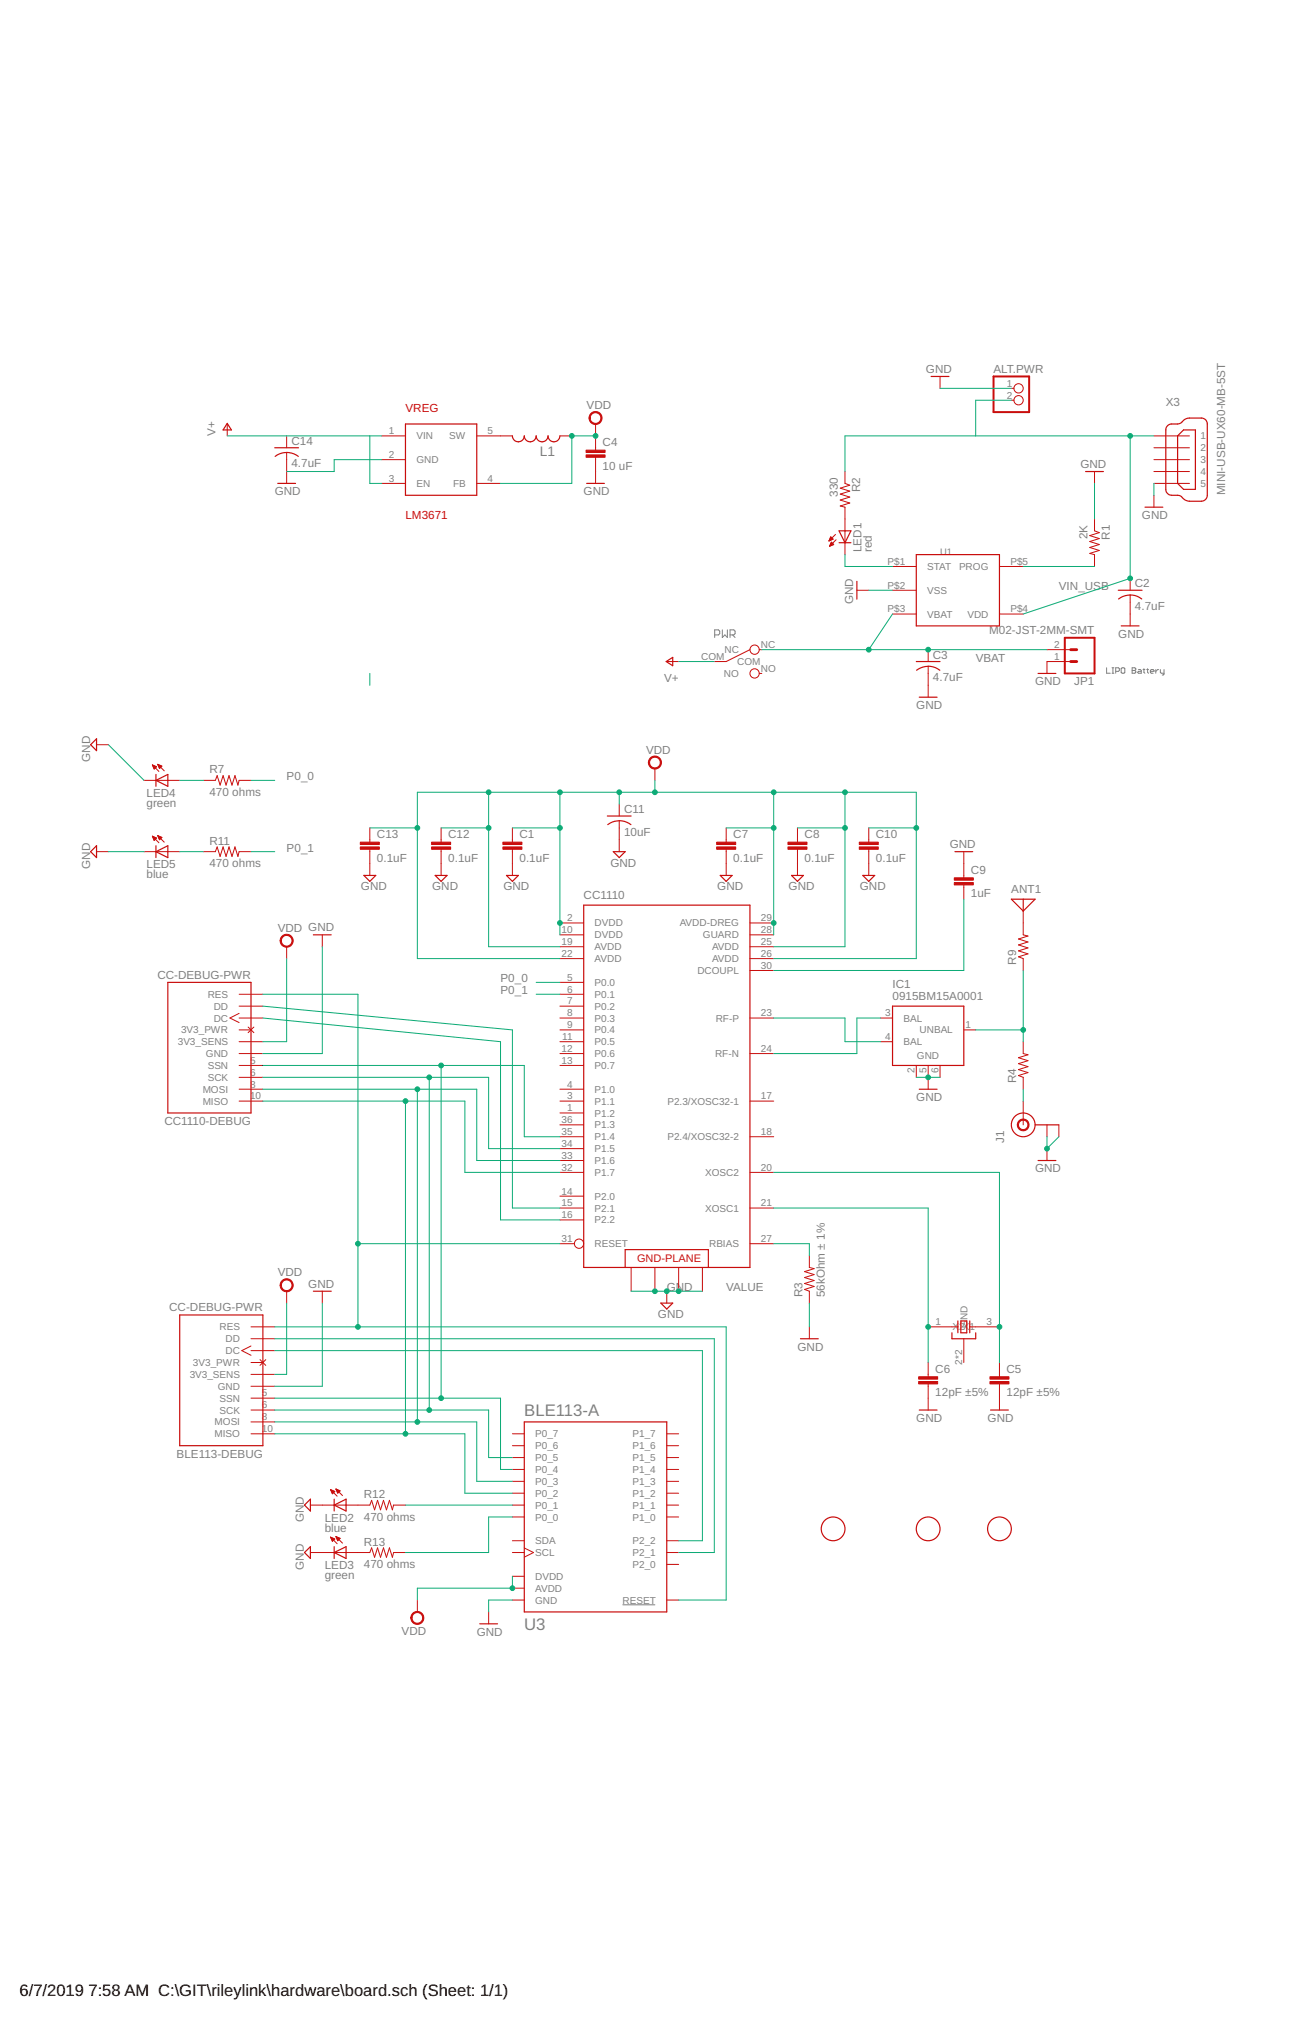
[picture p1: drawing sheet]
<svg xmlns="http://www.w3.org/2000/svg" width="279mm" height="432mm" viewBox="0 0 279 432" stroke-linecap="round" stroke-linejoin="round" font-family="sans-serif">
<g fill="none" stroke="#808080" stroke-width=".21">
<path d="M152.8 135.7h.8l.3-.3v-.5l-.3-.3h-.8v1.7M154.4 134.6v1.7l.6-.6 .5 .6v-1.7M156.1 135.7h.8l.2-.3v-.5l-.2-.3h-.8v1.7M156.6 135.7l.5 .6M236.6 142.7v1.2h.7M237.7 143.9h.4M237.7 142.7h.4M237.9 142.7v1.2M238.5 143.5h.6l.2-.2v-.4l-.2-.2h-.6v1.2M239.7 142.9l.2-.2h.4l.2 .2v.8l-.2 .2h-.4l-.2-.2zM242 142.7h.6l.2 .2-.2 .4 .2 .4-.2 .2h-.6zM242 143.3h.6"/>
<path d="M243.4 143.1h.4l.2 .2v.6h-.6l-.2-.2 .2-.2h.6M244.3 143.1h.5M244.5 142.9v.8l.3 .2M245.1 143.1h.4M245.3 142.9v.8l.2 .2M245.9 143.5h.8l-.2-.4h-.4l-.2 .2v.4l.2 .2h.4M247.1 143.1v.8M247.7 143.1l-.6 .4M248.1 143.1v.6l.1 .2h.6M248.8 143.1v1l-.3 .2M133.1 343h6.9"/>
</g>
<g fill="none" stroke="#c90d0c" stroke-width=".25">
<path d="M48.6 90.5l.9 1.4h-1.8zM58.7 95.7h5.1M58.8 97.6a4 4 0 0 1 5 0M86.7 90.6h15.2v15.3h-15.2zM109.5 93.2a1.27 1.27 0 0 0 1.3 1.2 1.27 1.27 0 0 0 1.3-1.2 1.27 1.27 0 0 0 1.2 1.2 1.27 1.27 0 0 0 1.3-1.2 1.27 1.27 0 0 0 1.3 1.2 1.27 1.27 0 0 0 1.3-1.2 1.27 1.27 0 0 0 1.2 1.2 1.27 1.27 0 0 0 1.3-1.2M199.1 80.5h3.8M249.5 91.1l.2-.2a2.38 2.38 0 0 1 2-.3l.9-.3 .7-.7 1-.2h2.8l.7 .4 .3 .8v15.6l-.5 .6-.8 .3h-2.9l-.6-.3-.7-.6a2.49 2.49 0 0 0-2.1-.3l-.8-.3-.4-.4-.1-.6v-12.7zM253 91.9h2.5v12.7h-2.5l-1.3-1.3v-10.1zM59.4 103.3h3.8M125.4 103.3h3.8M179.4 113.5h2.5l-1.3 2.5zM179.4 116h2.5"/>
<path d="M195.9 118.6h17.8v15.2h-17.8zM232.1 100.8h3.8M244.8 108.4h3.8M183.2 124.3v3.8M239.1 126.2h5M239.1 128a4 4 0 0 1 5 0M239.7 133.8h3.8M20.6 157.9v2.6l-1.2-1.3zM142.4 141.4l1.4-.9v1.8zM195.9 141.4h5.1M195.9 143.3a4 4 0 0 1 5 0M196.5 149h3.8"/>
<path d="M221.9 144h3.8M33.3 166.8l2.6-1.3v2.6zM33.3 165.5v2.6M129.8 174.4h5.1M129.9 176.3a4 4 0 0 1 5 0M20.6 180.8v2.5l-1.2-1.2zM33.3 182.1l2.6-1.3v2.5zM33.3 180.8v2.5M67 199.8h3.8M77.8 187.1h2.5l-1.2 1.3zM93 187.1h2.6l-1.3 1.3zM108.3 187.1h2.5l-1.3 1.3z"/>
<path d="M124.8 193.5h35.5v77.4h-35.5zM131.1 182.1h2.5l-1.2 1.2zM154 187.1h2.5l-1.3 1.3zM169.2 187.1h2.5l-1.2 1.3zM184.4 187.1h2.6l-1.3 1.3zM204.1 182.1h3.8M216.2 192.2h5.1l-2.6 2.6zM218.7 192.2v2.6M35.9 210h17.8v27.9h-17.8zM190.8 215.1h15.2v12.7h-15.2zM196.5 232.8h3.8M221.3 240.5h5.1"/>
<path d="M221.9 248.1h3.8M67 276h3.8M133.6 270.9v-3.8h17.8v3.8M141.3 278.6h2.5l-1.3 1.2zM38.4 281.1h17.8v27.9h-17.8zM171.1 286.2h3.8M203.5 284.9v1.3h5.1v-1.3M204.8 282.4v2.5M205.4 282.4h1.3v2.5h-1.3zM207.3 282.4v2.5M112.1 304h30.4v40.6h-30.4zM196.5 301.4h3.8"/>
<path d="M211.8 301.4h3.8M65.1 331.9l1.3-1.3v2.5zM66.4 320.5v2.5l-1.3-1.3zM71.4 321.7l2.6-1.2v2.5zM71.4 320.5v2.5M71.4 330.6v2.5M71.4 331.9l2.6-1.3v2.5zM102.6 347.1h3.8"/>
<circle cx="218.7" cy="240.5" r="2.54"/>
<circle cx="178.1" cy="326.8" r="2.54"/>
<circle cx="198.4" cy="326.8" r="2.54"/>
<circle cx="213.7" cy="326.8" r="2.54"/>
</g>
<g fill="none" stroke="#c90d0c" stroke-width=".21">
<path d="M48.6 90.6v2.6M61.3 93.2v2.5M61.3 96.7v6.6M81.6 93.2h5.1M81.6 98.3h5.1M101.9 93.2h7.6M119.7 93.2h2.5M127.3 90.6v5.6M127.3 97.7v5.6M201 80.5v2.5M216.2 83h.5M216.2 85.6h.5"/>
<path d="M246.7 93.2h7.6M246.7 95.7h7.6M246.7 98.3h7.6M81.6 103.3h5.1M101.9 103.3h5.1M177.2 115.6h.1M177.3 115.5h.3M177.3 115.3h.6M177.4 116.7h.2M177.4 115.2h.7M177.4 115.1h.5M177.4 116.5h.5"/>
<path d="M177.5 115h.3M177.5 116.4h.7M177.5 114.9h.2M177.5 116.3h.6M177.6 114.7l.5 .6-.9 .3zM177.6 116.2h.4M177.7 116.1h.2M177.7 116h.1M177.7 115.9l.5 .5-.9 .4zM178.6 114.2l-1.4 1.4M178.7 115.4l-1.4 1.4M180.6 100.8v2.5l1.1 .4-2.1 .7 2.1 .6-2.1 .6 2.1 .7-2.1 .6 2.1 .6-2.1 .7 1 .2v10.2"/>
<path d="M234 100.8v2.5M234 110.9v2.6l1 .4-2 .6 2 .6-2 .7 2 .6-2 .6 2 .7-2 .6 1 .3v2.5M246.7 100.8h7.6M246.7 103.3h7.6M246.7 105.9v2.5M160.3 138.9l-5.1 2.5h-2.5M162.3 138.9h.6M183.2 126.2h2.5M190.8 121.1h5.1M190.8 126.2h5.1M190.8 131.3h5.1M198.4 138.9v2.5"/>
<path d="M213.7 121.1h5M213.7 131.3h5M223.8 138.9h5.1M241.6 123.6v2.6M241.6 127.2v6.6M20.6 159.2h2.6M142.5 141.4h2.6M162.3 144h.6M198.4 142.4v6.6M228.9 141.4h-5.1v2.6M30.8 166.8h7.6M32.6 163.5l1.4 1.4"/>
<path d="M32.6 163.5l.9 .4-.5 .5zM32.6 178.8l1.4 1.3M32.6 178.8l.9 .3M32.6 178.8l.4 .8M32.6 178.8h.1M32.6 163.6h.2M32.7 163.7h.4M32.7 178.9h.3M32.7 179h.6M32.7 163.8h.6M32.7 179.2h.7M32.8 164h.6"/>
<path d="M32.8 179.3h.5M32.8 164.1h.5M32.9 179.4h.3M32.9 164.2h.3M32.9 179.5h.2M32.9 164.3h.1M33 179.6v.1M33.5 179.1l-.5 .5M33.7 163.4l1.4 1.4M33.7 163.4l.9 .4-.5 .5zM33.7 178.6l1.4 1.4M33.7 178.6l.9 .4-.5 .5z"/>
<path d="M33.7 178.7h.1M33.8 163.5h.1M33.8 163.6h.4M33.8 178.8h.3M33.8 178.9h.6M33.9 163.7h.6M33.9 163.8h.6M33.9 179h.7M34 179.2h.5M34 164h.4M34 179.3h.3M34 164.1h.3"/>
<path d="M34.1 179.4h.1M34.1 164.2h.1M43.5 166.8h2.5l.4-1 .7 2 .6-2 .6 2 .7-2 .6 2 .6-2 .7 2 .2-1h2.6M79.1 177v3M94.3 177v3M109.5 177v3M132.4 171.9v2.5M132.4 175.5v6.6M140 164.3v2.5M155.2 177v3M170.5 177v3M185.7 177v3"/>
<path d="M20.6 182.1h2.6M30.8 182.1h7.6M43.5 182.1h2.5l.4-1.1 .7 2.1 .6-2.1 .6 2.1 .7-2.1 .6 2.1 .6-2.1 .7 2.1 .2-1h2.6M68.9 199.8v2.6M79.1 181.5v5.6M94.3 181.5v5.6M109.5 181.5v5.6M119.7 197.3h5.1M119.7 199.8h5.1M155.2 181.5v5.6M160.3 197.3h5.1M160.3 199.8h5.1"/>
<path d="M170.5 181.5v5.6M185.7 181.5v5.6M206 182.1v5.5M206 189.2v3M218.7 194.8v5l1.1 .3-2.1 .6 2.1 .7-2.1 .6 2.1 .6-2.1 .7 2.1 .6-2.1 .6 1 .4v2.6M51.1 212.5h5.1M51.1 215.1h5.1M51.1 217.6h5.1M51.1 216.6l-2 1 2 1M53 219.5l1.3 1.2M54.3 219.5l-1.3 1.2M61.3 202.4v2.5"/>
<path d="M119.7 202.4h5.1M119.7 204.9h5.1M119.7 210h5.1M119.7 212.5h5.1M119.7 215.1h5.1M119.7 217.6h5.1M160.3 202.4h5.1M160.3 204.9h5.1M160.3 207.5h5.1M160.3 217.6h5.1M188.3 217.6h2.5M51.1 220.2h2.6"/>
<path d="M51.1 222.7h5.1M51.1 225.2h5.1M51.1 227.8h5.1M51.1 232.8h5.1M51.1 235.4h5.1M51.1 230.3h5.1M119.7 220.2h5.1M119.7 222.7h5.1M119.7 225.2h5.1M119.7 227.8h5.1M119.7 232.8h5.1M119.7 235.4h5.1"/>
<path d="M119.7 237.9h5.1M160.3 225.2h5.1M160.3 235.4h5.1M188.3 222.7h2.5M195.9 227.8v2.5M198.4 227.8v5M201 227.8v2.5M206 220.2h2.6M218.7 222.7v2.5l1.1 .3-2.1 .6 2.1 .6-2.1 .7 2.1 .6-2.1 .6 2.1 .7-2.1 .6 1 .4v2.5M218.7 235.4v5.1M119.7 240.5h5.1M119.7 243h5.1"/>
<path d="M119.7 245.5h5.1M119.7 248.1h5.1M119.7 250.6h5.1M119.7 255.7h5.1M119.7 258.2h5.1M160.3 243h5.1M160.3 250.6h5.1M160.3 258.2h5.1M223.8 240.5v2.5M223.8 245.5v2.6M226.4 240.5v2.5M61.3 276v2.6"/>
<path d="M68.9 276v2.6M119.7 260.8h5.1M119.7 265.9h3.1M134.9 270.9v5.1M140 270.9v5.1M142.5 276v2.6M145.1 270.9v5.1M150.2 270.9v5.1M160.3 265.9h5.1M173 268.4v2.5l1 .3-2 .6 2 .7-2 .6 2 .6-2 .7 2 .6-2 .6 1 .4v2.6M53.7 283.6h5M53.7 296.3h5"/>
<path d="M53.7 293.8h5M53.7 287.7l-2 1 2 1M53.7 288.7h5M53.7 286.2h5M53.7 291.3h2.5M53.7 298.9h5M55.6 290.6l1.2 1.3M56.8 290.6l-1.2 1.3M173 283.6v2.6M198.4 283.6h6.4M198.4 291.3v3M198.4 295.8v5.6"/>
<path d="M206 286.2v5.1M207.3 283.6h6.4M213.7 291.3v3M213.7 295.8v5.6M53.7 306.5h5M53.7 301.4h5M53.7 304h5M70.7 318.4l1.4 1.4M70.7 318.4l.9 .4-.5 .5zM70.7 318.5h.1M70.7 318.6h.4M70.8 318.7h.6"/>
<path d="M70.8 318.8h.7M70.9 319h.5M71 319.1h.3M71 319.2h.2M71.8 318.3l1.4 1.4M71.8 318.3l.9 .4M71.8 318.3l.4 .9 .5-.5M71.8 318.3h.1M71.9 318.5h.3M71.9 318.6h.6M72 318.7h.7M72.1 318.8h.5"/>
<path d="M72.1 319h.3M72.2 319.1h.1M109.5 306.5h2.6M109.5 309h2.6M109.5 311.6h2.6M109.5 314.1h2.6M109.5 316.7h2.6M109.5 319.2h2.6M142.5 306.5h2.6M142.5 309h2.6M142.5 311.6h2.6M142.5 314.1h2.6"/>
<path d="M142.5 316.7h2.6M142.5 319.2h2.6M66.4 331.9h12.7l.3-1 .7 2 .6-2 .6 2 .7-2 .6 2 .6-2 .7 2 .2-1h2.6M66.4 321.7h12.7l.3-1 .7 2 .6-2 .6 2 .7-2 .6 2 .6-2 .7 2 .2-1h2.6M70.7 328.6l1.4 1.4M70.7 328.6h.1M70.7 328.6l.9 .4M70.7 328.6l.4 .9 .5-.5M70.7 328.7h.3M70.8 328.8h.5M70.8 329h.8M70.9 329.1h.5"/>
<path d="M71 329.2h.3M71 329.3h.2M71.1 329.4h.1M71.8 328.5l1.4 1.4M71.8 328.5l.9 .3M71.8 328.5l.4 .9 .5-.6M71.8 328.5h.1M71.9 328.6h.3M71.9 328.7h.6M72 328.8h.7M72 329h.6M72.1 329.1h.4"/>
<path d="M72.1 329.2h.2M72.2 329.3h.1M109.5 339.5h2.6M109.5 329.4h2.6M109.5 331.9h2.6M109.5 321.7h2.6M109.5 324.3h2.6M109.5 337h2.6M112.1 330.9l1.9 1-1.9 1M142.5 329.4h2.6M142.5 331.9h2.6M142.5 334.4h2.6"/>
<path d="M142.5 321.7h2.6M142.5 324.3h2.6M89.2 342v2.6M104.5 344.6v2.5M109.5 342h2.6M142.5 342h2.6"/>
<circle cx="217.7" cy="83" r=".99"/>
<circle cx="217.7" cy="85.6" r=".99"/>
<circle cx="161.3" cy="138.9" r=".99"/>
<circle cx="161.3" cy="144" r=".99"/>
<circle cx="123.8" cy="265.9" r=".99"/>
</g>
<g fill="#c90d0c" stroke="#c90d0c" stroke-width=".21">
<path d="M107.5 181h4.1v.5h-4.1z"/>
<path d="M107.5 180h4.1v.5h-4.1z"/>
<path d="M125.3 97.2h4v.5h-4z"/>
<path d="M125.3 96.2h4v.5h-4z"/>
<path d="M211.6 295.3h4.1v.5h-4.1z"/>
<path d="M211.6 294.3h4.1v.5h-4.1z"/>
<path d="M196.4 295.3h4v.5h-4z"/>
<path d="M196.4 294.3h4v.5h-4z"/>
<path d="M204 188.7h4.1v.5h-4.1z"/>
<path d="M204 187.6h4.1v.6h-4.1z"/>
<path d="M153.2 181h4.1v.5h-4.1z"/>
<path d="M153.2 180h4.1v.5h-4.1z"/>
<path d="M92.3 181h4v.5h-4z"/>
<path d="M92.3 180h4v.5h-4z"/>
<path d="M168.4 181h4.1v.5h-4.1z"/>
<path d="M168.4 180h4.1v.5h-4.1z"/>
<path d="M183.7 181h4v.5h-4z"/>
<path d="M183.7 180h4v.5h-4z"/>
<path d="M77 181h4.1v.5h-4.1z"/>
<path d="M77 180h4.1v.5h-4.1z"/>
</g>
<g fill="#c90d0c" stroke="#c90d0c" stroke-width=".21">
<path d="M139 162.1a1.4 1.4 0 0 1 2.2 .2 1.4 1.4 0 0 1-.8 2.1 1.4 1.4 0 0 1-1.8-1.4h.3a1.15 1.15 0 0 1 1.6-1.1 1.15 1.15 0 0 1 .3 1.9 1.15 1.15 0 0 1-1.9-.5v-.3h-.3z" fill-rule="evenodd"/>
<path d="M126.3 88.4a1.4 1.4 0 0 1 2.2 .2 1.4 1.4 0 0 1-.8 2.1 1.4 1.4 0 0 1-1.8-1.3h.3a1.14 1.14 0 0 1 1.6-1 1.14 1.14 0 0 1 .2 1.9 1.14 1.14 0 0 1-1.8-.7v-.2h-.3z" fill-rule="evenodd"/>
<path d="M217.8 239.6a1.26 1.26 0 0 1 2 .3 1.26 1.26 0 0 1-.8 1.8 1.26 1.26 0 0 1-1.5-1.2h.2a1.01 1.01 0 0 1 1.4-1 1.01 1.01 0 0 1 .3 1.7 1.01 1.01 0 0 1-1.6-.5l-.1-.2h-.2z" fill-rule="evenodd"/>
<path d="M60.3 273.8a1.39 1.39 0 0 1 2.2 .2 1.39 1.39 0 0 1-.9 2.1 1.39 1.39 0 0 1-1.7-1.4h.2a1.15 1.15 0 0 1 1.6-1 1.15 1.15 0 0 1 .3 1.9 1.15 1.15 0 0 1-1.8-.6l-.1-.3h-.2z" fill-rule="evenodd"/>
<path d="M60.3 200.2a1.39 1.39 0 0 1 2.2 .2 1.39 1.39 0 0 1-.9 2 1.39 1.39 0 0 1-1.7-1.3h.2a1.15 1.15 0 0 1 1.6-1.1 1.15 1.15 0 0 1 .3 1.9 1.15 1.15 0 0 1-1.8-.5l-.1-.3h-.2z" fill-rule="evenodd"/>
<path d="M88.2 344.9a1.4 1.4 0 0 1 2.2 .2 1.4 1.4 0 0 1-.8 2.1 1.4 1.4 0 0 1-1.8-1.4h.3a1.14 1.14 0 0 1 1.6-1 1.14 1.14 0 0 1 .2 1.9 1.14 1.14 0 0 1-1.8-.6v-.3h-.3z" fill-rule="evenodd"/>
</g>
<path d="M212.4 80.5h7.6v7.6h-7.6zM227.6 136.3h6.4v7.7h-6.4z" fill="none" stroke="#c90d0c" stroke-width=".42"/>
<path d="M228.9 138.9h1.3M228.9 141.4h1.3" fill="none" stroke="#c90d0c" stroke-width=".61"/>
<g fill="none" stroke="#0dab76" stroke-width=".21">
<path d="M48.6 93.2h33M79.1 93.2v10.1h2.5M81.6 98.3h-10.2v2.5h-10.1M127.3 93.2h-5.1v10.1h-15.2M201 83h15.2M216.2 85.6h-7.6v7.6M241.6 93.2v30.4l-22.9 7.7M246.7 93.2h-66.1v7.6M180.6 118.6v2.5h10.2M234 103.3v7.6M246.7 103.3v2.6M162.9 138.9h60.9"/>
<path d="M185.7 126.2h5.1M190.8 131.3l-5.1 7.6M218.7 121.1h15.3M23.2 159.2l7.6 7.6M79.1 144v2.5M145.1 141.4h7.6M38.4 166.8h5.1M53.7 166.8h5M79.1 177h10.1M94.3 177h10.2M104.5 169.4v33h15.2M109.5 177h10.2"/>
<path d="M119.7 169.4v30.4M132.4 169.4v2.5M140 166.8v2.6M155.2 177h10.2M165.4 169.4v30.4M170.5 177h10.1M180.6 169.4v33h-15.2M185.7 177h10.2M23.2 182.1h7.6M38.4 182.1h5.1M53.7 182.1h5M206 192.2v15.3h-40.6"/>
<path d="M56.2 215.1l53.3 5.1v38h10.2M56.2 212.5h20.3v71.1M56.2 217.6l50.8 5.1v38.1h12.7M61.3 204.9v17.8h-5.1M68.9 202.4v22.8h-12.7M114.6 212.5h5.1M114.6 210h5.1M119.7 204.9h-30.5v-35.5h106.7v35.5h-30.5M165.4 217.6h15.2v5.1h7.7M188.3 217.6h-5.1v7.6h-17.8M218.7 207.5v15.2M56.2 230.3h48.3v15.2h15.2"/>
<path d="M56.2 235.4h43.2v15.2h20.3M56.2 227.8h55.9v15.2h7.6M56.2 232.8h45.7v15.3h17.8M86.7 235.4v71.1M89.2 232.8v71.2M91.8 230.3v71.1M94.3 227.8v71.1M195.9 230.3h5.1M208.6 220.2h10.1M218.7 232.8v2.6M165.4 258.2h33v33.1M165.4 250.6h48.3v40.7"/>
<path d="M223.8 243v2.5l2.6-2.5M61.3 278.6v15.2h-2.6M68.9 278.6v17.7h-10.2M76.5 265.9h43.2M134.9 276h15.3M165.4 265.9h7.6v2.5M173 278.6v5M58.7 283.6h96.5v58.4h-10.1M58.7 298.9h48.3v15.2h2.5M58.7 286.2h94v45.7h-7.6M58.7 288.7h91.5v40.7h-5.1M58.7 301.4h45.8v10.2h5"/>
<path d="M58.7 304h43.2v12.7h7.6M58.7 306.5h40.7v12.7h10.1M86.7 321.7h22.8M109.5 324.3h-5v7.6h-17.8M109.5 337v2.5h-20.3v2.5M109.5 342h-5v2.6"/>
</g>
<g fill="#0dab76" stroke="#0dab76" stroke-width=".21">
<circle cx="142.5" cy="276" r=".51"/>
<circle cx="140" cy="276" r=".51"/>
<circle cx="145.1" cy="276" r=".51"/>
<circle cx="198.4" cy="230.3" r=".51"/>
<circle cx="223.8" cy="245.5" r=".51"/>
<circle cx="122.2" cy="93.2" r=".51"/>
<circle cx="127.3" cy="93.2" r=".51"/>
<circle cx="119.7" cy="177" r=".51"/>
<circle cx="104.5" cy="177" r=".51"/>
<circle cx="104.5" cy="169.4" r=".51"/>
<circle cx="89.2" cy="177" r=".51"/>
<circle cx="119.7" cy="197.3" r=".51"/>
<circle cx="165.4" cy="197.3" r=".51"/>
<circle cx="165.4" cy="177" r=".51"/>
<circle cx="180.6" cy="177" r=".51"/>
<circle cx="180.6" cy="169.4" r=".51"/>
<circle cx="195.9" cy="177" r=".51"/>
<circle cx="119.7" cy="169.4" r=".51"/>
<circle cx="165.4" cy="169.4" r=".51"/>
<circle cx="140" cy="169.4" r=".51"/>
<circle cx="132.4" cy="169.4" r=".51"/>
<circle cx="109.5" cy="339.5" r=".51"/>
<circle cx="241.6" cy="123.6" r=".51"/>
<circle cx="241.6" cy="93.2" r=".51"/>
<circle cx="198.4" cy="283.6" r=".51"/>
<circle cx="213.7" cy="283.6" r=".51"/>
<circle cx="218.7" cy="220.2" r=".51"/>
<circle cx="198.4" cy="138.9" r=".51"/>
<circle cx="185.7" cy="138.9" r=".51"/>
<circle cx="76.5" cy="265.9" r=".51"/>
<circle cx="76.5" cy="283.6" r=".51"/>
<circle cx="94.3" cy="298.9" r=".51"/>
<circle cx="94.3" cy="227.8" r=".51"/>
<circle cx="91.8" cy="301.4" r=".51"/>
<circle cx="91.8" cy="230.3" r=".51"/>
<circle cx="89.2" cy="304" r=".51"/>
<circle cx="89.2" cy="232.8" r=".51"/>
<circle cx="86.7" cy="306.5" r=".51"/>
<circle cx="86.7" cy="235.4" r=".51"/>
</g>
<g font-size="3.6" fill="#808080">
<text x="112.1" y="302.7">BLE113-A</text>
<text x="112.1" y="348.4">U3</text>
</g>
<g font-size="3.5">
<text x="4.2" y="426.6">6/7/2019</text>
<text x="18.9" y="426.6">7:58 AM C:\GIT\rileylink\hardware\board.sch (Sheet: 1/1)</text>
</g>
<text font-size="2.9" fill="#808080" x="115.4" y="97.5">L1</text>
<g font-size="2.5" fill="#808080">
<text x="197.9" y="79.7">GND</text>
<text x="212.4" y="79.8">ALT.PWR</text>
<text x="125.4" y="87.5">VDD</text>
<text x="249.2" y="86.8">X3</text>
<text x="46" y="93.2" transform="rotate(-90 46 93.2)">V+</text>
<text x="62.3" y="95.1">C14</text>
<text x="128.8" y="95.3">C4</text>
<text x="62.3" y="99.9">4.7uF</text>
<text x="128.8" y="100.4">10 uF</text>
<text x="231" y="100">GND</text>
<text x="58.7" y="105.9">GND</text>
<text x="124.8" y="105.9">GND</text>
<text x="179.1" y="106.2" transform="rotate(-90 179.1 106.2)">330</text>
<text x="183.9" y="105.3" transform="rotate(-90 183.9 105.3)">R2</text>
<text x="261.9" y="105.9" transform="rotate(-90 261.9 105.9)">MINI-USB-UX60-MB-5ST</text>
<text x="244.1" y="110.9">GND</text>
<text x="184.2" y="118.1" transform="rotate(-90 184.2 118.1)">LED1</text>
<text x="186.4" y="118.1" transform="rotate(-90 186.4 118.1)">red</text>
<text x="232.4" y="115.3" transform="rotate(-90 232.4 115.3)">2K</text>
<text x="237.2" y="115.4" transform="rotate(-90 237.2 115.4)">R1</text>
<text x="242.6" y="125.5">C2</text>
<text x="182.4" y="129.2" transform="rotate(-90 182.4 129.2)">GND</text>
<text x="226.3" y="126.2">VIN_USB</text>
<text x="242.6" y="130.4">4.7uF</text>
<text x="211.5" y="135.6">M02-JST-2MM-SMT</text>
<text x="239" y="136.3">GND</text>
<text x="199.4" y="140.8">C3</text>
<text x="208.6" y="141.4">VBAT</text>
<text x="142" y="145.7">V+</text>
<text x="199.4" y="145.6">4.7uF</text>
<text x="221.3" y="146.5">GND</text>
<text x="229.7" y="146.5">JP1</text>
<text x="195.9" y="151.6">GND</text>
<text x="138.1" y="161.1">VDD</text>
<text x="19.2" y="162.8" transform="rotate(-90 19.2 162.8)">GND</text>
<text x="44.8" y="165.3">R7</text>
<text x="61.3" y="166.8">P0_0</text>
<text x="31.3" y="172.5">green</text>
<text x="31.3" y="170.4">LED4</text>
<text x="44.8" y="170.1">470 ohms</text>
<text x="133.4" y="173.8">C11</text>
<text x="80.6" y="179.1">C13</text>
<text x="95.8" y="179.1">C12</text>
<text x="111.1" y="179.1">C1</text>
<text x="133.4" y="178.6">10uF</text>
<text x="156.8" y="179.1">C7</text>
<text x="172" y="179.1">C8</text>
<text x="187.2" y="179.1">C10</text>
<text x="19.2" y="185.7" transform="rotate(-90 19.2 185.7)">GND</text>
<text x="31.3" y="185.6">LED5</text>
<text x="44.8" y="185.4">470 ohms</text>
<text x="44.8" y="180.6">R11</text>
<text x="61.3" y="182.1">P0_1</text>
<text x="80.6" y="184.2">0.1uF</text>
<text x="95.8" y="184.2">0.1uF</text>
<text x="111.1" y="184.2">0.1uF</text>
<text x="130.5" y="185.2">GND</text>
<text x="156.8" y="184.2">0.1uF</text>
<text x="172" y="184.2">0.1uF</text>
<text x="187.2" y="184.2">0.1uF</text>
<text x="203" y="181.3">GND</text>
<text x="31.3" y="187.8">blue</text>
<text x="77.2" y="190.3">GND</text>
<text x="92.4" y="190.3">GND</text>
<text x="107.6" y="190.3">GND</text>
<text x="153.3" y="190.3">GND</text>
<text x="168.6" y="190.3">GND</text>
<text x="183.8" y="190.3">GND</text>
<text x="207.6" y="191.8">1uF</text>
<text x="207.6" y="186.7">C9</text>
<text x="216.2" y="190.9">ANT1</text>
<text x="124.8" y="192.2">CC1110</text>
<text x="59.4" y="199.2">VDD GND</text>
<text x="33.6" y="209.2">CC-DEBUG-PWR</text>
<text x="107" y="210">P0_0</text>
<text x="217.2" y="206.2" transform="rotate(-90 217.2 206.2)">R9</text>
<text x="107" y="212.5">P0_1</text>
<text x="190.8" y="213.8">0915BM15A0001</text>
<text x="190.8" y="211.3">IC1</text>
<text x="217.2" y="231.6" transform="rotate(-90 217.2 231.6)">R4</text>
<text x="195.9" y="235.4">GND</text>
<text x="35.1" y="240.5">CC1110-DEBUG</text>
<text x="214.7" y="244.3" transform="rotate(-90 214.7 244.3)">J1</text>
<text x="221.3" y="250.6">GND</text>
<text x="59.4" y="272.8">VDD</text>
<text x="65.9" y="275.3">GND</text>
<text x="36.2" y="280.3">CC-DEBUG-PWR</text>
<text x="140.6" y="281.7">GND</text>
<text x="142.5" y="276">GND</text>
<text x="155.2" y="276">VALUE</text>
<text x="171.5" y="277.3" transform="rotate(-90 171.5 277.3)">R3</text>
<text x="176.3" y="277.3" transform="rotate(-90 176.3 277.3)">56kOhm ± 1%</text>
<text x="170.5" y="288.7">GND</text>
<text x="199.9" y="293.4">C6</text>
<text x="215.2" y="293.4">C5</text>
<text x="199.9" y="298.5">12pF ±5%</text>
<text x="215.2" y="298.5">12pF ±5%</text>
<text x="195.9" y="303.9">GND</text>
<text x="211.1" y="303.9">GND</text>
<text x="37.7" y="311.6">BLE113-DEBUG</text>
<text x="77.8" y="320.2">R12</text>
<text x="65" y="325.4" transform="rotate(-90 65 325.4)">GND</text>
<text x="69.4" y="327.4">blue</text>
<text x="69.4" y="325.3">LED2</text>
<text x="77.8" y="325">470 ohms</text>
<text x="65" y="335.5" transform="rotate(-90 65 335.5)">GND</text>
<text x="69.4" y="335.4">LED3</text>
<text x="77.8" y="335.2">470 ohms</text>
<text x="77.8" y="330.4">R13</text>
<text x="69.4" y="337.6">green</text>
<text x="85.8" y="349.5">VDD</text>
<text x="101.9" y="349.7">GND</text>
</g>
<g font-size="2.5" fill="#c90d0c">
<text x="86.7" y="88.1">VREG</text>
<text x="86.7" y="110.9">LM3671</text>
</g>
<text font-size="2.3" fill="#c90d0c" x="136.2" y="269.7">GND-PLANE</text>
<g font-size="2.1" fill="#808080">
<text x="215.2" y="82.7">1</text>
<text x="215.2" y="85.2">2</text>
<text x="83.2" y="92.8">1</text>
<text x="89" y="93.9">VIN</text>
<text x="96" y="93.9">SW</text>
<text x="104.2" y="92.8">5</text>
<text x="256.6" y="93.9">1</text>
<text x="83.2" y="97.9">2</text>
<text x="89" y="99">GND</text>
<text x="256.6" y="96.5">2</text>
<text x="256.6" y="99">3</text>
<text x="256.6" y="101.5">4</text>
<text x="83.2" y="103">3</text>
<text x="89" y="104.1">EN</text>
<text x="96.8" y="104.1">FB</text>
<text x="104.2" y="103">4</text>
<text x="256.6" y="104.1">5</text>
<text x="189.7" y="120.7">P$1</text>
<text x="189.7" y="125.8">P$2</text>
<text x="198.2" y="121.9">STAT</text>
<text x="205" y="121.9">PROG</text>
<text x="216" y="120.7">P$5</text>
<text x="189.7" y="130.9">P$3</text>
<text x="198.2" y="126.9">VSS</text>
<text x="216" y="130.9">P$4</text>
<text x="198.2" y="132">VBAT</text>
<text x="206.8" y="132">VDD</text>
<text x="149.9" y="141.1">COM</text>
<text x="154.9" y="139.6">NC</text>
<text x="157.6" y="142.2">COM</text>
<text x="162.7" y="138.5">NC</text>
<text x="162.7" y="143.6">NO</text>
<text x="225.4" y="138.5">2</text>
<text x="225.4" y="141.1">1</text>
<text x="154.8" y="144.7">NO</text>
<text x="121.2" y="196.9">2</text>
<text x="162.7" y="196.9">29</text>
<text x="120.1" y="202">19</text>
<text x="120.1" y="199.5">10</text>
<text x="127.1" y="203.1">AVDD</text>
<text x="127.1" y="198.1">DVDD</text>
<text x="127.1" y="200.6">DVDD</text>
<text x="145.3" y="198.1">AVDD-DREG</text>
<text x="150.3" y="200.6">GUARD</text>
<text x="152.2" y="203.1">AVDD</text>
<text x="162.7" y="202">25</text>
<text x="162.7" y="199.5">28</text>
<text x="120.1" y="204.6">22</text>
<text x="121.2" y="209.6">5</text>
<text x="127.1" y="205.7">AVDD</text>
<text x="149.1" y="208.2">DCOUPL</text>
<text x="152.2" y="205.7">AVDD</text>
<text x="162.7" y="204.6">26</text>
<text x="162.7" y="207.1">30</text>
<text x="44.4" y="213.3">RES</text>
<text x="45.7" y="215.8">DD</text>
<text x="121.2" y="212.2">6</text>
<text x="121.2" y="214.7">7</text>
<text x="127.1" y="210.7">P0.0</text>
<text x="127.1" y="213.3">P0.1</text>
<text x="127.1" y="215.8">P0.2</text>
<text x="38.7" y="220.9">3V3_PWR</text>
<text x="45.7" y="218.4">DC</text>
<text x="121.2" y="217.2">8</text>
<text x="121.2" y="219.8">9</text>
<text x="127.1" y="218.4">P0.3</text>
<text x="127.1" y="220.9">P0.4</text>
<text x="153" y="218.4">RF-P</text>
<text x="162.7" y="217.2">23</text>
<text x="189.3" y="217.2">3</text>
<text x="193.1" y="218.4">BAL</text>
<text x="196.6" y="220.9">UNBAL</text>
<text x="206.4" y="219.8">1</text>
<text x="38" y="223.4">3V3_SENS</text>
<text x="44" y="226">GND</text>
<text x="53.5" y="227.4">5</text>
<text x="120.1" y="224.9">12</text>
<text x="120.1" y="227.4">13</text>
<text x="120.2" y="222.3">11</text>
<text x="127.1" y="223.4">P0.5</text>
<text x="127.1" y="226">P0.6</text>
<text x="152.9" y="226">RF-N</text>
<text x="162.7" y="224.9">24</text>
<text x="189.3" y="222.3">4</text>
<text x="193.1" y="223.4">BAL</text>
<text x="196" y="226.4">GND</text>
<text x="43.3" y="233.6">MOSI</text>
<text x="44.4" y="231.1">SCK</text>
<text x="44.4" y="228.5">SSN</text>
<text x="53.5" y="229.9">6</text>
<text x="53.5" y="232.5">8</text>
<text x="121.2" y="232.5">4</text>
<text x="127.1" y="228.5">P0.7</text>
<text x="127.1" y="233.6">P1.0</text>
<text x="195.5" y="229.3" transform="rotate(-90 195.5 229.3)">2</text>
<text x="198.1" y="229.3" transform="rotate(-90 198.1 229.3)">5</text>
<text x="200.6" y="229.3" transform="rotate(-90 200.6 229.3)">6</text>
<text x="43.3" y="236.1">MISO</text>
<text x="53.5" y="235">10</text>
<text x="121.2" y="235">3</text>
<text x="121.2" y="237.6">1</text>
<text x="127.1" y="236.1">P1.1</text>
<text x="127.1" y="238.7">P1.2</text>
<text x="142.7" y="236.1">P2.3/XOSC32-1</text>
<text x="162.7" y="235">17</text>
<text x="120.1" y="240.1">36</text>
<text x="120.1" y="242.6">35</text>
<text x="120.1" y="245.2">34</text>
<text x="127.1" y="241.2">P1.3</text>
<text x="127.1" y="243.8">P1.4</text>
<text x="142.7" y="243.8">P2.4/XOSC32-2</text>
<text x="162.7" y="242.6">18</text>
<text x="120.1" y="247.7">33</text>
<text x="120.1" y="250.3">32</text>
<text x="127.1" y="246.3">P1.5</text>
<text x="127.1" y="248.8">P1.6</text>
<text x="127.1" y="251.4">P1.7</text>
<text x="150.7" y="251.4">XOSC2</text>
<text x="162.7" y="250.3">20</text>
<text x="120.1" y="255.3">14</text>
<text x="120.1" y="257.9">15</text>
<text x="127.1" y="256.5">P2.0</text>
<text x="162.7" y="257.9">21</text>
<text x="120.1" y="260.4">16</text>
<text x="127.1" y="259">P2.1</text>
<text x="127.1" y="261.5">P2.2</text>
<text x="150.7" y="259">XOSC1</text>
<text x="120.1" y="265.5">31</text>
<text x="127.1" y="266.6">RESET</text>
<text x="151.6" y="266.6">RBIAS</text>
<text x="162.7" y="265.5">27</text>
<text x="46.9" y="284.4">RES</text>
<text x="48.2" y="286.9">DD</text>
<text x="200" y="283.3">1</text>
<text x="203.6" y="284.4">X2X</text>
<text x="206.8" y="283.8" transform="rotate(-90 206.8 283.8)">GND</text>
<text x="207.2" y="284.4">1</text>
<text x="210.9" y="283.3">3</text>
<text x="41.2" y="292">3V3_PWR</text>
<text x="48.2" y="289.5">DC</text>
<text x="205.7" y="291.7" transform="rotate(-90 205.7 291.7)">2*2</text>
<text x="40.5" y="294.6">3V3_SENS</text>
<text x="46.6" y="297.1">GND</text>
<text x="46.9" y="299.6">SSN</text>
<text x="56" y="298.5">5</text>
<text x="45.9" y="304.7">MOSI</text>
<text x="46.9" y="302.2">SCK</text>
<text x="56" y="301.1">6</text>
<text x="56" y="303.6">8</text>
<text x="45.9" y="307.2">MISO</text>
<text x="56" y="306.1">10</text>
<text x="114.4" y="307.2">P0_7</text>
<text x="114.4" y="309.8">P0_6</text>
<text x="135.2" y="307.2">P1_7</text>
<text x="135.2" y="309.8">P1_6</text>
<text x="114.4" y="312.3">P0_5</text>
<text x="114.4" y="314.9">P0_4</text>
<text x="114.4" y="317.4">P0_3</text>
<text x="135.2" y="312.3">P1_5</text>
<text x="135.2" y="314.9">P1_4</text>
<text x="135.2" y="317.4">P1_3</text>
<text x="114.4" y="319.9">P0_2</text>
<text x="114.4" y="322.5">P0_1</text>
<text x="135.2" y="319.9">P1_2</text>
<text x="135.2" y="322.5">P1_1</text>
<text x="114.4" y="325">P0_0</text>
<text x="135.2" y="325">P1_0</text>
<text x="114.4" y="332.6">SCL</text>
<text x="114.4" y="330.1">SDA</text>
<text x="135.2" y="330.1">P2_2</text>
<text x="135.2" y="332.6">P2_1</text>
<text x="135.2" y="335.2">P2_0</text>
<text x="114.4" y="340.3">AVDD</text>
<text x="114.4" y="337.7">DVDD</text>
<text x="114.4" y="342.8">GND</text>
<text x="133.1" y="342.8">RESET</text>
</g>
<text font-size="2" fill="#808080" x="201" y="118.6">U1</text>
</svg>
